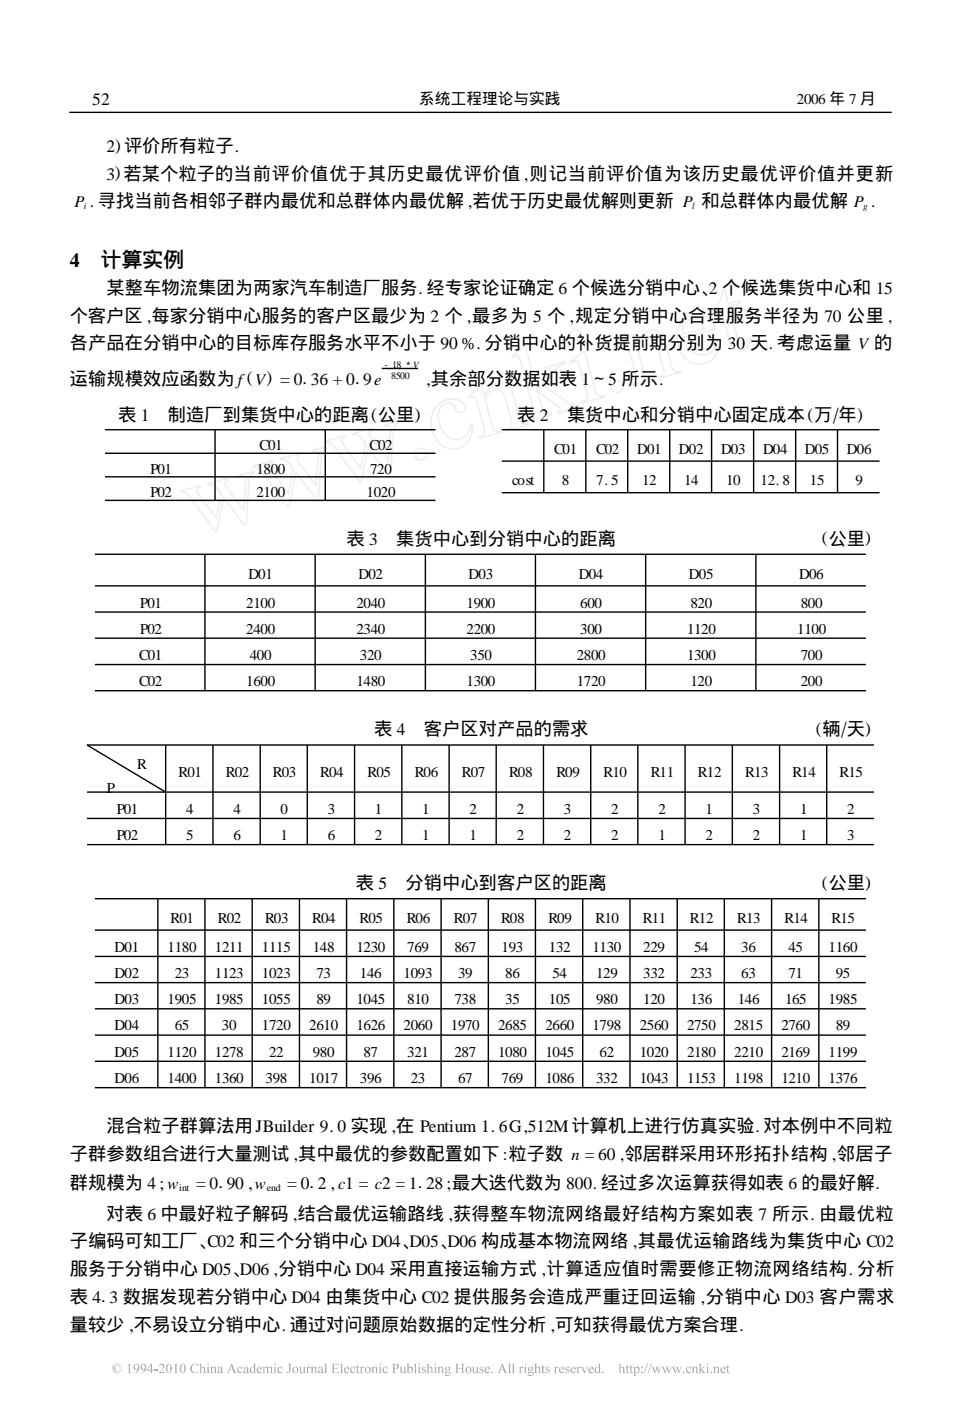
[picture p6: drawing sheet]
<svg xmlns="http://www.w3.org/2000/svg" width="194mm" height="283mm" viewBox="0 0 194 283" stroke-linecap="round" stroke-linejoin="round" font-family="sans-serif">
<g fill="none" stroke="#f0f0f0" stroke-width=".35">
<path d="M146.2 58.3h.3l.8 3.1 2.2-.6 .1 .7-2.1 .5 1.8 6.6a1.03 1.03 0 0 0 1 .9 1.03 1.03 0 0 0 1-.9l.5-.2a2.35 2.35 0 0 1-3.3 2.2l-.5-.6-.3-.7-1.9-6.8-1.5 .4-.1-.3a5.8 5.8 0 0 0 2-4.3zM103.5 72l2.3-1.9 .5-.1 2.4 9.1 2.3-3.5a.59 .59 0 0 0 .2-.8 .59 .59 0 0 0-.8-.2l-.1-.3 4-1.1 .1 .3a3.4 3.4 0 0 0-2.3 1.8l-1.9 2.8 3.4 2.4a4.9 4.9 0 0 0 2.8 1.5l.6-.1 .2 .5-4.4 1.2-.1-.3a.57 .57 0 0 0 .6-.5 .57 .57 0 0 0-.4-.6l-4.2-3.1 .8 3.1a1.53 1.53 0 0 0 1.1 1.6l.8-.2 .1 .3-4.5 1.2-.1-.2a1.18 1.18 0 0 0 1.1-1.8l-2.4-8.8a3.9 3.9 0 0 0-.9-2.4h-.4l-.6 .3zM115.4 73.2l2.4-1.9 .5-.1 2 7.4a1.45 1.45 0 0 0 1.1 1.5l.8-.1v.3l-4.5 1.2v-.3a1.17 1.17 0 0 0 1-1.7l-1.1-4a3.8 3.8 0 0 0-.9-2.4l-.5-.1-.6 .4zM125.3 69.7l2.5-1.9 .4-.1 .5 1.8a3.8 3.8 0 0 1 3.4-2.8 2.91 2.91 0 0 1 2.4 2.5l1.4 4.9a1.19 1.19 0 0 0 1.7 1l.1 .2-4.5 1.2-.1-.2a1.2 1.2 0 0 0 1.1-1.8l-1.2-4.3a2.1 2.1 0 0 0-1.7-2.1l-.7 .2-.8 .5-.9 1.3 1.4 5.5a1.18 1.18 0 0 0 1.8 1l.1 .2-4.5 1.2-.1-.2a1.17 1.17 0 0 0 1.1-1.7l-1.1-4.1a3.9 3.9 0 0 0-1-2.4h-.4l-.7 .3zM138.1 64.9a3.8 3.8 0 0 1 3.8-1.3 3.8 3.8 0 0 1 2.8 2.9l-6.4 1.7a3.9 3.9 0 0 0 5 3.3 2.87 2.87 0 0 0 1.7-2.8l.3 .2a4 4 0 0 1-1.3 3.9 4 4 0 0 1-4.2 .5 5.9 5.9 0 0 1-2-8zM138.9 65a2.18 2.18 0 0 1 3.6 1.4l-4.4 1.2v-1.3l.3-.8zM36.6 99.3l3.9-1.1 .1 .3a.79 .79 0 0 0-.7 .5 .79 .79 0 0 0 .2 .8l3.6 5 1-5-1.2-1.5-.7-.3h-.6l-.1-.2 4-1.1 .1 .2a.92 .92 0 0 0-.4 1.6l3.5 4.7 .5-5.9a.7 .7 0 0 0-.1-.9 .7 .7 0 0 0-.9-.1h-.3l-.1-.2 2.9-.8v.3a1.68 1.68 0 0 0-.9 1.6l-.6 8.7-.5 .1-4.1-5.5-1.3 7-.2 .1-5.2-7a1.77 1.77 0 0 0-1.8-1.1zM51.2 94.2l3.9-1 .1 .3a.77 .77 0 0 0-.7 .5 .77 .77 0 0 0 .2 .8l3.6 5 1-5-1.2-1.6-.7-.3-.6 .1-.1-.3 4-1 .1 .2a.89 .89 0 0 0-.4 1.6l3.5 4.6 .5-5.8a.7 .7 0 0 0 0-.9 .7 .7 0 0 0-.8-.2l-.5 .1v-.2l2.8-.8v.3a1.68 1.68 0 0 0-.9 1.5l-.6 8.8-.5 .1-4-5.5-1.4 7h-.2l-5.2-6.9a1.95 1.95 0 0 0-1.8-1.1zM65.8 89.2l3.9-1 .1 .2a.77 .77 0 0 0-.7 .5 .77 .77 0 0 0 .2 .9l3.7 4.9 .9-4.9-1.2-1.6-.6-.3-.7 .1-.1-.3 4.1-1.1v.3a.9 .9 0 0 0-.4 1.5l3.6 4.7 .4-5.9a.69 .69 0 0 0 0-.8 .69 .69 0 0 0-.8-.2l-.4 .1-.1-.3 2.8-.7v.2a1.8 1.8 0 0 0-.9 1.6l-.6 8.7-.4 .2-4.1-5.5-1.4 6.9-.2 .1-5.2-6.9a1.78 1.78 0 0 0-1.8-1.1zM88.4 82a3.6 3.6 0 0 1 5.6-.1 1.05 1.05 0 0 1-.7 1.5 1.05 1.05 0 0 1-1.3-1 1.58 1.58 0 0 0-1.4-1 1.58 1.58 0 0 0-1.5 1 4.9 4.9 0 0 0 2.5 6.5 3 3 0 0 0 3.6-3.2l.3 .1a4.1 4.1 0 0 1-4.4 5 5.5 5.5 0 0 1-3.8-6.8l.4-1zM94.6 80.3l2.4-1.9 .5-.2 .5 1.9a4.3 4.3 0 0 1 3-2.8 2.71 2.71 0 0 1 2.8 2.5l1.2 4.4a1.45 1.45 0 0 0 1.2 1.6l.7-.1 .1 .2-4.6 1.2v-.2a1.2 1.2 0 0 0 1-1.9l-1.1-4.2a2.18 2.18 0 0 0-1.7-2.1l-.8 .2-.7 .5-1 1.4 1.3 4.9a1.39 1.39 0 0 0 1.4 1.5l.6-.1v.3l-4.5 1.2v-.3a1.15 1.15 0 0 0 1-1.7l-1.1-4.1a3.6 3.6 0 0 0-1-2.3h-.4l-.6 .3z"/>
<circle cx="116.4" cy="67.6" r="1.07"/>
<circle cx="124.8" cy="78.2" r="1.2"/>
<circle cx="85.2" cy="91.9" r="1.2"/>
</g>
<g fill="#a7a7a7">
<path d="M56.3 276.5a.42 .42 0 0 1 .5-.2 .42 .42 0 0 1 .3 .4h-.2a.26 .26 0 0 0-.1-.3 .26 .26 0 0 0-.4 .1 .48 .48 0 0 0 0 .8 .48 .48 0 0 0 .7-.2 .52 .52 0 0 1-.4 .6 .52 .52 0 0 1-.6-.5z" fill-rule="evenodd"/>
<path d="M92 275.8h.8l-.2 .1-.1 .7h1l-.1-.7-.2-.1h.8l-.2 .1-.1 .2v1.3l.3 .2h-.8l.2-.1 .1-.7h-1l.1 .7 .2 .1h-.8l.3-.1v-.2v-1.3z" fill-rule="evenodd"/>
<path d="M72.7 276.5l.5-.2v.3l.2-.2h.2l.1 .2-.4-.1-.1 .2v.7l.2 .2h-.7l.3-.1v-.9z" fill-rule="evenodd"/>
<path d="M102.8 275.8l.4-.1v1.8l.2 .1h-.6l.1-.1v-1.6z" fill-rule="evenodd"/>
<path d="M117.5 276.4h.6l-.1 .2 .3 .7 .3-.8-.1-.1h.4l-.6 1.3z" fill-rule="evenodd"/>
<path d="M101.6 275.7l.8 1.7 .2 .2h-.8l.3-.1-.2-.5h-.7l-.2 .5 .2 .1h-.6l.2-.2zM101.6 276.2l-.4 .7h.6z" fill-rule="evenodd"/>
<path d="M115.6 276.5l.4-.2a.49 .49 0 0 1 .5 .6h-.9a.45 .45 0 0 0 .3 .5 .45 .45 0 0 0 .6-.3 .56 .56 0 0 1-.8 .5 .56 .56 0 0 1-.3-.8zM115.7 276.5l-.1 .3h.6a.3 .3 0 0 0-.2-.3 .3 .3 0 0 0-.3 0z" fill-rule="evenodd"/>
<path d="M42 275.8a.13 .13 0 0 1 .2 0 .13 .13 0 0 1-.2 0zM41.8 276.5l.4-.2v1.2l.2 .1h-.6l.2-.1v-.9z" fill-rule="evenodd"/>
<path d="M22.7 276.7a.97 .97 0 0 1 1.9 0 .97 .97 0 0 1-1.9 0zM22.8 276.7a.88 .88 0 0 0 1.7 0 .88 .88 0 0 0-1.7 0zM23.2 276.3l.3-.2h.6l.1 .4a.54 .54 0 0 0-.8-.2 .54 .54 0 0 0-.1 .8 .54 .54 0 0 0 .7 .1l.2-.2a.62 .62 0 0 1-1 .2 .62 .62 0 0 1 0-.9z" fill-rule="evenodd"/>
<path d="M60.5 276.4h.4v1l.2 .1 .3-.2v-.8l-.2-.1h.5v1l.2 .1-.5 .2v-.3a.39 .39 0 0 1-.5 .3 .39 .39 0 0 1-.2-.5v-.7z" fill-rule="evenodd"/>
<path d="M127.7 275.9v.5h.3l-.3 .1v.9l.1 .1 .3-.1a.29 .29 0 0 1-.4 .3 .29 .29 0 0 1-.2-.4v-.8l-.2-.1z" fill-rule="evenodd"/>
<path d="M68.8 275.8l.4-.1v1.8l.2 .1h-.6l.2-.1v-1.6z" fill-rule="evenodd"/>
<path d="M106.9 276.5l.4-.2 .6 .1-.2 .1a.57 .57 0 0 1-.1 .6 .57 .57 0 0 1-.6 .2l.1 .2a.55 .55 0 0 1 .9 .4 .72 .72 0 0 1-1.3 0l.3-.3-.2-.2 .2-.2-.2-.4zM107.1 276.5v.4l.1 .3a.35 .35 0 0 0 .4-.5 .35 .35 0 0 0-.5-.2zM107 277.6l-.1 .2a.56 .56 0 0 0 1-.1z" fill-rule="evenodd"/>
<path d="M38.7 276.1a1.19 1.19 0 0 1 1.3-.3l.1 .6a.68 .68 0 0 0-.8-.5 .68 .68 0 0 0-.5 .8 .72 .72 0 0 0 .5 .8 .72 .72 0 0 0 .8-.3 .91 .91 0 0 1-1.3 .3 .91 .91 0 0 1-.1-1.4z" fill-rule="evenodd"/>
<path d="M28.7 275.8a.69 .69 0 0 1 .8 .2 .69 .69 0 0 1 0 .9 1 1 0 0 1-1.1 .7h.4l.5-.8a.58 .58 0 0 1-.9-.1 .58 .58 0 0 1 .3-.9zM28.8 275.9a.47 .47 0 0 0-.2 .7 .47 .47 0 0 0 .7 .1 .48 .48 0 0 0 0-.6 .48 .48 0 0 0-.5-.2z" fill-rule="evenodd"/>
<path d="M25.8 275.9l.5-.2v1.6l.2 .3h-.7l.3-.1v-1.5z" fill-rule="evenodd"/>
<path d="M51.2 275.8l.4-.1v1.7l.2 .1-.4 .2v-.2a.58 .58 0 0 1-.9-.1 .58 .58 0 0 1 .2-.9l.3-.1h.4v-.5zM50.9 276.5a.55 .55 0 0 0-.2 .6 .55 .55 0 0 0 .6 .4l.1-.7a.28 .28 0 0 0-.2-.3 .28 .28 0 0 0-.3 0z" fill-rule="evenodd"/>
<path d="M112 276.5l.5-.2v.3l.2-.2h.2v.2l-.3-.1-.1 .2v.7l.2 .2h-.7l.2-.1v-1z" fill-rule="evenodd"/>
<path d="M27.2 275.8a.69 .69 0 0 1 .9 .2 .69 .69 0 0 1 0 .9 1 1 0 0 1-1.1 .7h.4l.5-.8a.58 .58 0 0 1-.9-.1 .58 .58 0 0 1 .2-.9zM27.3 275.9a.47 .47 0 0 0-.1 .7 .47 .47 0 0 0 .7 .1 .48 .48 0 0 0 0-.6 .48 .48 0 0 0-.6-.2z" fill-rule="evenodd"/>
<path d="M90.2 276.5l.4-.2 .6 .1-.3 .1a.57 .57 0 0 1-.1 .6 .57 .57 0 0 1-.6 .2l.1 .2a.55 .55 0 0 1 .9 .4 .72 .72 0 0 1-1.2 0l.2-.3-.1-.2 .2-.2-.3-.4zM90.3 276.5v.4l.2 .3a.35 .35 0 0 0 .3-.5 .35 .35 0 0 0-.5-.2zM90.3 277.6l-.2 .2a.56 .56 0 0 0 1-.1z" fill-rule="evenodd"/>
<path d="M35.2 275.9l.5-.2v1.8l.2 .1h-.7l.3-.1v-1.5z" fill-rule="evenodd"/>
<path d="M95.4 276.4h.5v1l.2 .1 .3-.2v-.8l-.2-.1h.4l.1 1.1h.1l-.4 .2v-.3a.41 .41 0 0 1-.5 .3 .41 .41 0 0 1-.3-.5v-.7z" fill-rule="evenodd"/>
<path d="M109.9 275.9v.5h.3l-.3 .1v.9l.1 .1 .1-.1a.24 .24 0 0 1-.2 .3 .24 .24 0 0 1-.2-.2l-.1-1-.1-.1z" fill-rule="evenodd"/>
<path d="M52.1 276.5l.4-.2a.49 .49 0 0 1 .5 .6h-.9a.45 .45 0 0 0 .3 .5 .45 .45 0 0 0 .6-.3 .56 .56 0 0 1-.8 .5 .56 .56 0 0 1-.3-.8zM52.2 276.5l-.1 .3h.6a.3 .3 0 0 0-.2-.3 .3 .3 0 0 0-.3 0z" fill-rule="evenodd"/>
<path d="M64.5 276.4a.45 .45 0 0 1 .5-.1 .45 .45 0 0 1 .3 .5v.7h.2l-.4 .2v-.2a.38 .38 0 0 1-.5 .2 .38 .38 0 0 1-.3-.4l.3-.3 .5-.2-.1-.2a.26 .26 0 0 0-.3-.1 .26 .26 0 0 0-.2 .3l-.1-.1zM64.6 277.1v.4h.3l.2-.1v-.5z" fill-rule="evenodd"/>
<path d="M59.1 277a.65 .65 0 0 1 1.3 0 .65 .65 0 0 1-1.3 0zM59.6 276.5a.65 .65 0 0 0 .3 1.1 .6 .6 0 0 0 .3-.7 .6 .6 0 0 0-.6-.4z" fill-rule="evenodd"/>
<path d="M61.9 276.5l.4-.2v.3l.2-.2h.3v.2l-.4-.1-.1 .2v.7l.2 .2h-.6l.2-.1v-.9z" fill-rule="evenodd"/>
<path d="M67 275.8h1.4l.1 .4-.2-.3h-.8v.7h.6l.2-.2v.6l-.2-.3h-.6l.1 .8a.69 .69 0 0 0 .9-.3l-.1 .4h-1.4l.3-.1v-1.5z" fill-rule="evenodd"/>
<path d="M147.2 275.9l.1 .5h.3l-.3 .1v.9l.1 .1 .2-.1a.29 .29 0 0 1-.3 .3 .29 .29 0 0 1-.2-.4v-.8l-.2-.1z" fill-rule="evenodd"/>
<path d="M49.4 276.4a.45 .45 0 0 1 .5-.1 .45 .45 0 0 1 .3 .5v.7h.2l-.3 .2-.1-.2a.37 .37 0 0 1-.7 0 .37 .37 0 0 1 .3-.5l.4-.2-.1-.2a.26 .26 0 0 0-.3-.2 .26 .26 0 0 0-.1 .4l-.2-.2zM49.6 277.1a.23 .23 0 0 0-.1 .3 .23 .23 0 0 0 .3 .1l.2-.1v-.5z" fill-rule="evenodd"/>
<path d="M79.3 275.8h.6a.56 .56 0 0 1 .8 .6 .56 .56 0 0 1-.9 .4v.7l.2 .1h-.7l.2-.1v-1.5zM79.8 275.9v.8a.43 .43 0 0 0 .6-.4 .43 .43 0 0 0-.6-.4z" fill-rule="evenodd"/>
<path d="M144.2 276.5l.4-.2v.3a.39 .39 0 0 1 .5-.3 .39 .39 0 0 1 .3 .5v.7l.2 .1h-.6l.2-.1v-.8l-.2-.2-.4 .2v.8l.2 .1h-.6h.2v-1.1z" fill-rule="evenodd"/>
<path d="M48.2 276.5a.42 .42 0 0 1 .5-.2 .42 .42 0 0 1 .2 .4h-.1a.26 .26 0 0 0-.2-.3 .26 .26 0 0 0-.3 .1 .48 .48 0 0 0 0 .8 .48 .48 0 0 0 .7-.2 .52 .52 0 0 1-.5 .6 .52 .52 0 0 1-.5-.5z" fill-rule="evenodd"/>
<path d="M125.1 275.8l.4-.1v.9a.42 .42 0 0 1 .6-.2 .42 .42 0 0 1 .2 .5v.6l.2 .1h-.6l.1-.1v-.8a.27 .27 0 0 0-.2-.2 .27 .27 0 0 0-.3 .2v.8l.2 .1h-.6l.2-.1v-1.6z" fill-rule="evenodd"/>
<path d="M76.8 275.8a.15 .15 0 0 1 .3 0 .15 .15 0 0 1-.3 0zM76.6 276.5l.4-.2v1.1l.2 .2h-.6l.2-.2v-.8z" fill-rule="evenodd"/>
<path d="M131.7 275.7h.1l-.8 2z" fill-rule="evenodd"/>
<path d="M86.3 275.8l.4-.1v.9a.4 .4 0 0 1 .5-.2 .4 .4 0 0 1 .3 .5v.6l.2 .1h-.7l.2-.1v-.8a.27 .27 0 0 0-.2-.2 .27 .27 0 0 0-.3 .2v.8l.2 .1h-.6l.2-.1v-1.6z" fill-rule="evenodd"/>
<path d="M84.7 275.8a.15 .15 0 0 1 .3 0 .15 .15 0 0 1-.3 0zM84.5 276.5l.4-.2v1.1l.2 .2h-.6l.2-.2v-.8z" fill-rule="evenodd"/>
<path d="M83.7 275.8l.4-.1v1.7l.2 .2h-.6l.2-.2v-1.5z" fill-rule="evenodd"/>
<path d="M55.5 275.8a.15 .15 0 0 1 .3 0 .15 .15 0 0 1-.3 0zM55.3 276.5l.4-.2v1.1l.3 .2h-.7l.2-.2v-.8z" fill-rule="evenodd"/>
<path d="M71 276.5a.42 .42 0 0 1 .5-.2 .42 .42 0 0 1 .3 .4h-.2a.26 .26 0 0 0-.1-.3 .26 .26 0 0 0-.3 .1 .48 .48 0 0 0-.1 .8 .48 .48 0 0 0 .8-.2 .52 .52 0 0 1-.5 .6 .52 .52 0 0 1-.6-.5z" fill-rule="evenodd"/>
<path d="M114.5 276.4l.6-.1v.5a.33 .33 0 0 0-.2-.3 .33 .33 0 0 0-.4 .1v.1a.53 .53 0 0 1 .6 .3 .53 .53 0 0 1-.2 .6l-.6 .1v-.5a.36 .36 0 0 0 .3 .4 .36 .36 0 0 0 .4-.2v-.1a.82 .82 0 0 1-.6-.8z" fill-rule="evenodd"/>
<path d="M69.7 276.5l.5-.2a.44 .44 0 0 1 .4 .6h-.9a.45 .45 0 0 0 .3 .5 .45 .45 0 0 0 .6-.3 .55 .55 0 0 1-.7 .5 .55 .55 0 0 1-.3-.8zM69.9 276.5l-.2 .3h.6a.27 .27 0 0 0-.1-.3 .27 .27 0 0 0-.3 0z" fill-rule="evenodd"/>
<path d="M30.6 275.7h.1v1.3h.3v.1h-.3v.5h-.2v-.5h-.8zM30.5 276l-.6 1h.6z" fill-rule="evenodd"/>
<path d="M108.1 275.8l.4-.1v.9a.4 .4 0 0 1 .5-.2 .4 .4 0 0 1 .2 .5l.1 .6 .1 .1h-.6l.2-.1v-.8a.27 .27 0 0 0-.2-.2 .27 .27 0 0 0-.3 .2v.8l.2 .1h-.6l.1-.1v-1.6z" fill-rule="evenodd"/>
<path d="M33.8 276a.54 .54 0 0 1 .6-.2 .54 .54 0 0 1 .3 .6 .9 .9 0 0 1-.7 1.2 1.25 1.25 0 0 1-.2-1.6zM34 275.9l-.1 .4a1.44 1.44 0 0 0 .2 1.3 1.49 1.49 0 0 0 .1-1.8z" fill-rule="evenodd"/>
<path d="M131.8 276.4h.6l-.2 .1 .3 .8 .3-.6-.2-.3h.5l-.1 .2 .3 .7 .3-.8-.2-.1h.4l-.5 1.3-.4-.9-.5 .9z" fill-rule="evenodd"/>
<path d="M73.7 277a.65 .65 0 0 1 1.3 0 .65 .65 0 0 1-1.3 0zM74.1 276.5a.8 .8 0 0 0 .3 1.1 .56 .56 0 0 0 .4-.7 .56 .56 0 0 0-.7-.4z" fill-rule="evenodd"/>
<path d="M31.2 276.9h.7v.2h-.7z" fill-rule="evenodd"/>
<path d="M106.1 275.8a.15 .15 0 0 1 .3 0 .15 .15 0 0 1-.3 0zM105.9 276.5l.5-.2v1.1l.2 .2h-.7l.3-.2v-.8z" fill-rule="evenodd"/>
<path d="M94.1 277a.65 .65 0 0 1 1.3 0 .65 .65 0 0 1-1.3 0zM94.5 276.5a.8 .8 0 0 0 .3 1.1 .56 .56 0 0 0 .3-.7 .56 .56 0 0 0-.6-.4z" fill-rule="evenodd"/>
<path d="M98.2 276.5l.4-.2a.49 .49 0 0 1 .5 .6h-.9a.45 .45 0 0 0 .3 .5 .45 .45 0 0 0 .6-.3 .56 .56 0 0 1-.7 .5 .56 .56 0 0 1-.3-.8zM98.4 276.5l-.2 .3h.6a.3 .3 0 0 0-.1-.3 .3 .3 0 0 0-.3 0z" fill-rule="evenodd"/>
<path d="M46.8 275.7l.8 1.7 .2 .2h-.7l.2-.1-.2-.5h-.7l-.2 .5 .2 .1h-.5zM46.8 276.2l-.4 .7h.7z" fill-rule="evenodd"/>
<path d="M119.2 276.5l.4-.2a.49 .49 0 0 1 .5 .6h-.9a.45 .45 0 0 0 .3 .5 .45 .45 0 0 0 .6-.3 .56 .56 0 0 1-.8 .5 .56 .56 0 0 1-.3-.8zM119.3 276.5l-.1 .3h.6a.3 .3 0 0 0-.2-.3 .3 .3 0 0 0-.3 0z" fill-rule="evenodd"/>
<path d="M88.4 276.5l.5-.2v.3a.39 .39 0 0 1 .5-.3 .39 .39 0 0 1 .2 .5l.1 .7 .2 .1h-.7l.2-.1v-.8l-.2-.2-.3 .2v.8l.2 .1h-.6h.2v-1z" fill-rule="evenodd"/>
<path d="M44.2 276.4a.45 .45 0 0 1 .5-.1 .45 .45 0 0 1 .2 .5v.7h.3l-.4 .2-.1-.2a.37 .37 0 0 1-.7 0 .37 .37 0 0 1 .4-.5l.3-.2v-.2a.26 .26 0 0 0-.3-.2 .26 .26 0 0 0-.2 .4l-.2-.2zM44.3 277.1a.23 .23 0 0 0-.1 .3 .23 .23 0 0 0 .3 .1l.2-.1v-.5z" fill-rule="evenodd"/>
<path d="M126.9 275.9v.5h.3l-.3 .1v.9l.2 .1 .2-.1a.29 .29 0 0 1-.4 .3 .29 .29 0 0 1-.2-.4v-.8l-.2-.1z" fill-rule="evenodd"/>
<path d="M135.9 276.4h.6l-.2 .1 .3 .8 .3-.6-.2-.3h.5l-.1 .2 .3 .7 .3-.8-.2-.1h.4l-.5 1.3-.4-.9-.5 .9z" fill-rule="evenodd"/>
<path d="M72.4 275.9v.5h.3l-.3 .1v.9l.1 .1 .2-.1a.29 .29 0 0 1-.3 .3 .29 .29 0 0 1-.2-.4v-.8l-.2-.1z" fill-rule="evenodd"/>
<path d="M65.6 275.8l.4-.1v1.8l.2 .1h-.6l.2-.1v-1.6z" fill-rule="evenodd"/>
<path d="M129.7 276.5a.17 .17 0 0 1 .3 0 .17 .17 0 0 1-.3 0zM129.7 277.5a.17 .17 0 0 1 .3 0 .17 .17 0 0 1-.3 0z" fill-rule="evenodd"/>
<path d="M97.1 276.4l.7-.1v.5a.33 .33 0 0 0-.3-.3 .33 .33 0 0 0-.3 .1v.1a.53 .53 0 0 1 .5 .3 .53 .53 0 0 1-.1 .6l-.6 .1v-.5a.36 .36 0 0 0 .3 .4 .36 .36 0 0 0 .3-.2v-.1a.82 .82 0 0 1-.6-.8z" fill-rule="evenodd"/>
<path d="M36.6 276a.54 .54 0 0 1 .6-.2 .54 .54 0 0 1 .3 .6 .9 .9 0 0 1-.7 1.2 1.25 1.25 0 0 1-.2-1.6zM36.8 275.9l-.1 .4a1.44 1.44 0 0 0 .3 1.3 1.49 1.49 0 0 0 .1-1.8z" fill-rule="evenodd"/>
<path d="M88 275.8a.14 .14 0 0 1 .2 0 .14 .14 0 0 1-.2 0zM87.8 276.5l.4-.2v1.1l.2 .2h-.6l.2-.2v-.8z" fill-rule="evenodd"/>
<path d="M128.1 276.5l.4-.2v.3a.52 .52 0 0 1 .7-.2 .52 .52 0 0 1 .1 .8 .55 .55 0 0 1-.8 .4v.5l.2 .1h-.6l.2-.1v-1.5zM128.6 276.6l-.1 .6a.33 .33 0 0 0 .2 .4 .33 .33 0 0 0 .4-.3 .46 .46 0 0 0 0-.5 .46 .46 0 0 0-.5-.2z" fill-rule="evenodd"/>
<path d="M42.5 276.5l.4-.2v.3a.41 .41 0 0 1 .5-.3 .41 .41 0 0 1 .3 .5v.7l.2 .1h-.6l.1-.1v-.8l-.1-.2-.4 .2v.8l.2 .1h-.6l.2-.1v-.8v-.2z" fill-rule="evenodd"/>
<path d="M32.3 275.9a.58 .58 0 0 1 .9 .1 .58 .58 0 0 1-.2 .8l-.6 .6h.7l.2-.1-.1 .3h-1.1a1.39 1.39 0 0 0 .8-1.6h-.4l-.4 .3z" fill-rule="evenodd"/>
<path d="M139.9 276.5l.4-.2v.3a.39 .39 0 0 1 .5-.3 .39 .39 0 0 1 .3 .5v.7l.2 .1h-.6l.2-.1v-.8l-.2-.2-.4 .2v.8l.2 .1h-.6h.2v-1z" fill-rule="evenodd"/>
<path d="M75.1 276.5l.4-.2v.3a.39 .39 0 0 1 .5-.3 .39 .39 0 0 1 .3 .5v.7l.2 .1h-.7l.3-.1v-.8l-.3-.2-.3 .2v.8l.2 .1h-.6h.2v-1z" fill-rule="evenodd"/>
<path d="M130.9 275.7h.2l-.9 2z" fill-rule="evenodd"/>
<path d="M113.2 276.5l.5-.2a.44 .44 0 0 1 .4 .6h-.9a.45 .45 0 0 0 .3 .5 .45 .45 0 0 0 .6-.3 .55 .55 0 0 1-.7 .5 .55 .55 0 0 1-.3-.8zM113.4 276.5l-.2 .3h.6a.27 .27 0 0 0-.1-.3 .27 .27 0 0 0-.3 0z" fill-rule="evenodd"/>
<path d="M85.4 276.4l.7-.1v.5a.33 .33 0 0 0-.3-.3 .33 .33 0 0 0-.3 .1v.1a.53 .53 0 0 1 .6 .3 .53 .53 0 0 1-.2 .6l-.6 .1v-.5a.36 .36 0 0 0 .3 .4 .36 .36 0 0 0 .4-.2l-.1-.1a.82 .82 0 0 1-.6-.8z" fill-rule="evenodd"/>
<path d="M143 275.8a.15 .15 0 0 1 .3 0 .15 .15 0 0 1-.3 0zM142.8 276.5l.4-.2v1.1l.2 .2h-.6l.2-.2v-.8z" fill-rule="evenodd"/>
<path d="M80.8 276.4h.4l.1 1 .2 .1 .3-.2v-.8l-.2-.1h.4v1.1h.2l-.4 .2v-.3a.41 .41 0 0 1-.5 .3 .41 .41 0 0 1-.3-.5v-.7z" fill-rule="evenodd"/>
<path d="M53.1 276.5l.4-.2v.3l.2-.2a.35 .35 0 0 1 .6 .2 .39 .39 0 0 1 .4-.3 .39 .39 0 0 1 .3 .5v.7l.2 .1h-.6l.2-.1v-.7a.27 .27 0 0 0-.3-.3 .27 .27 0 0 0-.2 .3v.7l.1 .1h-.6l.2-.1v-.7a.28 .28 0 0 0-.2-.3 .28 .28 0 0 0-.3 .1v.9l.2 .1h-.6l.2-.2v-.8z" fill-rule="evenodd"/>
<path d="M116.6 276.5l.4-.2v.3l.2-.2h.2l.1 .2-.4-.1-.1 .2v.7l.2 .2h-.6l.2-.1v-.9z" fill-rule="evenodd"/>
<path d="M120.9 275.8l.5-.1v1.6l.2 .2-.5 .2v-.2a.55 .55 0 0 1-.7 0 .55 .55 0 0 1-.1-.8l.4-.3h.4v-.5zM120.6 276.5a.55 .55 0 0 0-.1 .6 .55 .55 0 0 0 .5 .4l.1-.7a.28 .28 0 0 0-.1-.3 .28 .28 0 0 0-.4 0z" fill-rule="evenodd"/>
<path d="M77.5 276.5a.42 .42 0 0 1 .6-.2 .42 .42 0 0 1 .2 .4h-.1a.26 .26 0 0 0-.2-.3 .26 .26 0 0 0-.3 .1 .48 .48 0 0 0 0 .8 .48 .48 0 0 0 .7-.2 .52 .52 0 0 1-.5 .6 .52 .52 0 0 1-.5-.5z" fill-rule="evenodd"/>
<path d="M110.5 276.4l.6-.1v.5a.33 .33 0 0 0-.2-.3 .33 .33 0 0 0-.4 .1l.1 .1a.53 .53 0 0 1 .5 .3 .53 .53 0 0 1-.1 .6l-.7 .1v-.5a.36 .36 0 0 0 .3 .4 .36 .36 0 0 0 .4-.2v-.1a.82 .82 0 0 1-.6-.8z" fill-rule="evenodd"/>
<path d="M103.5 275.8l.5-.1v1.8l.1 .1h-.6l.2-.1v-1.6z" fill-rule="evenodd"/>
<path d="M40.3 275.8l.4-.1v.9a.42 .42 0 0 1 .6-.2 .42 .42 0 0 1 .2 .5v.6l.2 .1h-.6l.1-.1v-.8a.27 .27 0 0 0-.2-.2 .27 .27 0 0 0-.3 .2v.8l.2 .1h-.6l.2-.1v-1.6z" fill-rule="evenodd"/>
<path d="M138.9 276.5a.44 .44 0 0 1 .5-.2 .44 .44 0 0 1 .3 .4h-.2v-.2a.45 .45 0 0 0-.5 .6 .45 .45 0 0 0 .7 .2l.1-.2a.52 .52 0 0 1-.6 .6 .52 .52 0 0 1-.5-.7z" fill-rule="evenodd"/>
<path d="M58.2 275.8h.8l-.2 .1-.1 1.1a.42 .42 0 0 1-.1 .6 .42 .42 0 0 1-.6-.2l.2-.1 .2 .3 .1-.1v-1.5z" fill-rule="evenodd"/>
<path d="M104.9 276.5l.4-.2v.3l.3-.2h.2v.2l-.3-.1-.2 .2 .1 .7 .2 .2h-.7l.2-.1v-.9z" fill-rule="evenodd"/>
<path d="M133.8 276.4h.6l-.1 .1 .3 .8 .3-.6-.3-.3h.5l-.1 .2 .4 .7 .2-.8-.1-.1h.4l-.6 1.3-.4-.9-.4 .9z" fill-rule="evenodd"/>
<path d="M82.2 275.8l.5-.1v.9a.59 .59 0 0 1 .9 .1 .59 .59 0 0 1-.4 .9l-.4 .1-.4-.2v-1.6zM82.7 276.7v.8a.38 .38 0 0 0 .5 0 .38 .38 0 0 0 .1-.5l-.2-.4z" fill-rule="evenodd"/>
<path d="M145.9 276.5l.4-.2a.49 .49 0 0 1 .5 .6h-.9a.45 .45 0 0 0 .3 .5 .45 .45 0 0 0 .6-.3 .56 .56 0 0 1-.8 .5 .56 .56 0 0 1-.3-.8zM146 276.5l-.1 .3h.6a.3 .3 0 0 0-.2-.3 .3 .3 0 0 0-.3 0z" fill-rule="evenodd"/>
<path d="M141.3 275.8l.4-.1v1.2l.5-.3-.1-.2h.6l-.7 .4 .7 .8h-.6l.1-.2-.5-.5v.6l.2 .1h-.6l.2-.1v-1.6z" fill-rule="evenodd"/>
<path d="M62.8 276.5l.5-.2v.3a.39 .39 0 0 1 .4-.3 .39 .39 0 0 1 .3 .5v.7l.2 .1h-.6l.2-.1v-.8l-.2-.2-.3 .2v.8l.1 .1h-.6h.2v-1.1z" fill-rule="evenodd"/>
<circle cx="121.9" cy="277.5" r=".16"/>
<circle cx="99.5" cy="277.5" r=".16"/>
<circle cx="138.3" cy="277.5" r=".16"/>
<circle cx="143.8" cy="277.5" r=".17"/>
</g>
<g fill="none" stroke="#000" stroke-width=".28">
<path d="M14 22.7h166.4M77.2 74.5h7.4M21.2 86.9h66.9M21.2 91.7h66.9M21.2 96.4h66.9M43.5 86.9v14.3M65.8 86.9v14.3M101.5 86.9h76.4M101.5 93.2h76.4M101.5 99.6h76.4M110 86.9v12.7M118.5 86.9v12.7"/>
<path d="M127 86.9v12.7M135.5 86.9v12.7M143.9 86.9v12.7M152.4 86.9v12.7M160.9 86.9v12.7M169.4 86.9v12.7M19.2 112.1h156M19.2 118.5h156M21.2 101.2h66.9M41.5 112.1v27.6M63.7 112.1v27.6M86 112.1v27.6"/>
<path d="M108.3 112.1v27.6M130.6 112.1v27.6M152.9 112.1v27.6M19.2 123.8h156M19.2 129h156M19.2 134.4h156M19.2 139.7h156M33.5 150.6v20.2M43.1 150.6v20.2M52.6 150.6v20.2M62.2 150.6v20.2M71.7 150.6v20.2"/>
<path d="M81.3 150.6v20.2M90.8 150.6v20.2M100.4 150.6v20.2M109.9 150.6v20.2M119.5 150.6v20.2M129 150.6v20.2M138.6 150.6v20.2M148.1 150.6v20.2M157.7 150.6v20.2M167.2 150.6v20.2M176.8 150.6h-159.2l15.9 9.6M17.6 160.2h159.2"/>
<path d="M17.6 165.5h159.2M17.6 170.8h159.2M19.2 181.7h156M19.2 188.1h156M19.2 193.4h156M19.2 198.7h156M31.9 181.7v38.2M41.5 181.7v38.2M51 181.7v38.2M60.6 181.7v38.2M70.1 181.7v38.2M79.7 181.7v38.2"/>
<path d="M89.2 181.7v38.2M98.8 181.7v38.2M108.3 181.7v38.2M117.9 181.7v38.2M127.4 181.7v38.2M137 181.7v38.2M146.5 181.7v38.2M156.1 181.7v38.2M165.6 181.7v38.2M19.2 204h156M19.2 209.3h156M19.2 214.6h156"/>
<path d="M19.2 219.9h156"/>
</g>
<text font-size="4.2" x="20.3" y="53.9">计算实例</text>
<text font-size="4" x="14.1" y="53.9">4</text>
<g font-size="3.7">
<text x="21.6" y="59.5">某整车物流集团为两家汽车制造厂服务. 经专家论证确定 6 个候选分销中心、个候选集货中心和 15</text>
<text x="14.1" y="65">个客户区 ,每家分销中心服务的客户区最少为 2 个 ,最多为 5 个 ,规定分销中心合理服务半径为 70 公里 ,</text>
<text x="14.1" y="70.6">各产品在分销中心的目标库存服务水平不小于 90 %. 分销中心的补货提前期分别为 30 天. 考虑运量 V 的</text>
<text x="14.1" y="77.8">运输规模效应函数为 f(V) = 0136 + 019e</text>
<text x="23.9" y="85.2">表 1</text>
<text x="33.9" y="85.2">制造厂到集货中心的距离(公里)</text>
<text x="104.6" y="85.2">表 2</text>
<text x="114.7" y="85.2">集货中心和分销中心固定成本(万Π年)</text>
<text x="70.1" y="110.1">表 3</text>
<text x="80.2" y="110.1">集货中心到分销中心的距离</text>
<text x="75.7" y="148.7">表 4</text>
<text x="85.7" y="148.7">客户区对产品的需求</text>
<text x="72" y="179.8">表 5</text>
<text x="82" y="179.8">分销中心到客户区的距离</text>
<text x="21.6" y="228.9">混合粒子群算法用JBuilder 9. 0 实现 ,在 Pentium 1. 6G,512M计算机上进行仿真实验. 对本例中不同粒</text>
<text x="14.1" y="234.6">子群参数组合进行大量测试 ,其中最优的参数配置如下 :粒子数 n = 60 ,邻居群采用环形拓扑结构 ,邻居子</text>
<text x="14.1" y="240.3">群规模为 4 ; w</text>
<text x="21.6" y="246.6">对表 6 中最好粒子解码 ,结合最优运输路线 ,获得整车物流网络最好结构方案如表 7 所示. 由最优粒</text>
<text x="14.1" y="252.2">子编码可知工厂、02 和三个分销中心 D04、05、06 构成基本物流网络 ,其最优运输路线为集货中心 C02</text>
<text x="14.1" y="257.9">服务于分销中心 D05、06 ,分销中心 D04 采用直接运输方式 ,计算适应值时需要修正物流网络结构. 分析</text>
<text x="14.1" y="263.5">表 413 数据发现若分销中心 D04 由集货中心 C02 提供服务会造成严重迂回运输 ,分销中心 D03 客户需求</text>
<text x="14.1" y="269.2">量较少 ,不易设立分销中心. 通过对问题原始数据的定性分析 ,可知获得最优方案合理.</text>
</g>
<g font-size="3.5">
<text x="18.7" y="21.1">52</text>
<text x="21.5" y="30.8">2)评价所有粒子.</text>
<text x="21.5" y="36.3">3)若某个粒子的当前评价值优于其历史最优评价值 ,则记当前评价值为该历史最优评价值并更新</text>
<text x="143.4" y="59.5">2</text>
<text x="86.3" y="77.8">,其余部分数据如表 1～5 所示.</text>
<text x="166.2" y="109.9">(公里)</text>
<text x="165" y="148.4">(辆Π天)</text>
<text x="166.2" y="179.5">(公里)</text>
<text x="39.7" y="240.3">= 0190 ,w</text>
<text x="58.1" y="240.3">= 012 , c1 = c2 = 1128 ;最大迭代数为 800. 经过多次运算获得如表 6 的最好解.</text>
<text x="41.9" y="252.2">C</text>
<text x="48.5" y="257.9">D</text>
<text x="82.8" y="252.2">D</text>
<text x="90.5" y="252.2">D</text>
</g>
<text font-size="3.3" x="15.1" y="41.9">P . 寻找当前各相邻子群内最优和总群体内最优解 ,若优于历史最优解则更新 P 和总群体内最优解 P .</text>
<text font-size="3.2" x="84.8" y="21">系统工程理论与实践</text>
<g font-size="3">
<text x="161.2" y="21">2006 年 7 月</text>
<text x="30.4" y="95.7">P01</text>
<text x="51.9" y="95.7">1800</text>
<text x="52.5" y="91">C01</text>
<text x="74.8" y="91">C02</text>
<text x="74.9" y="95.7">720</text>
<text x="112.1" y="91.8">C01</text>
<text x="120.6" y="91.8">C02</text>
<text x="128.9" y="91.8">D01</text>
<text x="137.3" y="91.8">D02</text>
<text x="145.8" y="91.8">D03</text>
<text x="154.3" y="91.8">D04</text>
<text x="162.8" y="91.8">D05</text>
<text x="171.3" y="91.8">D06</text>
<text x="30.4" y="100.5">P02</text>
<text x="51.9" y="100.5">2100</text>
<text x="74.2" y="100.5">1020</text>
<text x="103.6" y="98.1">cost</text>
<text x="113.6" y="98.1">8</text>
<text x="120.6" y="98.1">7. 5</text>
<text x="129.9" y="98.1">12</text>
<text x="138.4" y="98.1">14</text>
<text x="146.9" y="98.1">10</text>
<text x="153.8" y="98.1">12. 8</text>
<text x="163.8" y="98.1">15</text>
<text x="173" y="98.1">9</text>
<text x="50.2" y="117">D01</text>
<text x="72.5" y="117">D02</text>
<text x="94.8" y="117">D03</text>
<text x="117.1" y="117">D04</text>
<text x="139.3" y="117">D05</text>
<text x="161.6" y="117">D06</text>
<text x="28.4" y="122.8">P01</text>
<text x="49.8" y="122.8">2100</text>
<text x="72.1" y="122.8">2040</text>
<text x="94.4" y="122.8">1900</text>
<text x="117.4" y="122.8">600</text>
<text x="139.7" y="122.8">820</text>
<text x="162" y="122.8">800</text>
<text x="28.4" y="128.1">P02</text>
<text x="49.8" y="128.1">2400</text>
<text x="72.1" y="128.1">2340</text>
<text x="94.4" y="128.1">2200</text>
<text x="117.4" y="128.1">300</text>
<text x="139" y="128.1">1120</text>
<text x="161.3" y="128.1">1100</text>
<text x="28.2" y="133.4">C01</text>
<text x="50.5" y="133.4">400</text>
<text x="72.8" y="133.4">320</text>
<text x="95.1" y="133.4">350</text>
<text x="116.7" y="133.4">2800</text>
<text x="139" y="133.4">1300</text>
<text x="162" y="133.4">700</text>
<text x="28.2" y="138.7">C02</text>
<text x="49.8" y="138.7">1600</text>
<text x="72.1" y="138.7">1480</text>
<text x="94.4" y="138.7">1300</text>
<text x="116.7" y="138.7">1720</text>
<text x="139.7" y="138.7">120</text>
<text x="162" y="138.7">200</text>
<text x="27.8" y="155.5">R</text>
<text x="21.6" y="160.3">P</text>
<text x="36.1" y="157.1">R01</text>
<text x="45.7" y="157.1">R02</text>
<text x="55.2" y="157.1">R03</text>
<text x="64.8" y="157.1">R04</text>
<text x="74.3" y="157.1">R05</text>
<text x="83.9" y="157.1">R06</text>
<text x="93.4" y="157.1">R07</text>
<text x="103" y="157.1">R08</text>
<text x="112.5" y="157.1">R09</text>
<text x="122.1" y="157.1">R10</text>
<text x="131.6" y="157.1">R11</text>
<text x="141.2" y="157.1">R12</text>
<text x="150.7" y="157.1">R13</text>
<text x="160.3" y="157.1">R14</text>
<text x="169.8" y="157.1">R15</text>
<text x="23.6" y="164.5">P01</text>
<text x="37.7" y="164.5">4</text>
<text x="47.2" y="164.5">4</text>
<text x="56.8" y="164.5">0</text>
<text x="66.3" y="164.5">3</text>
<text x="75.8" y="164.5">1</text>
<text x="85.4" y="164.5">1</text>
<text x="95" y="164.5">2</text>
<text x="104.5" y="164.5">2</text>
<text x="114.1" y="164.5">3</text>
<text x="123.6" y="164.5">2</text>
<text x="133.2" y="164.5">2</text>
<text x="142.7" y="164.5">1</text>
<text x="152.3" y="164.5">3</text>
<text x="161.8" y="164.5">1</text>
<text x="171.4" y="164.5">2</text>
<text x="23.6" y="169.9">P02</text>
<text x="37.7" y="169.9">5</text>
<text x="47.2" y="169.9">6</text>
<text x="56.8" y="169.9">1</text>
<text x="66.3" y="169.9">6</text>
<text x="75.8" y="169.9">2</text>
<text x="85.4" y="169.9">1</text>
<text x="95" y="169.9">1</text>
<text x="104.5" y="169.9">2</text>
<text x="114.1" y="169.9">2</text>
<text x="123.6" y="169.9">2</text>
<text x="133.2" y="169.9">1</text>
<text x="142.7" y="169.9">2</text>
<text x="152.3" y="169.9">2</text>
<text x="161.8" y="169.9">1</text>
<text x="171.4" y="169.9">3</text>
<text x="34.5" y="186.6">R01</text>
<text x="44.1" y="186.6">R02</text>
<text x="53.6" y="186.6">R03</text>
<text x="63.1" y="186.6">R04</text>
<text x="72.7" y="186.6">R05</text>
<text x="82.3" y="186.6">R06</text>
<text x="91.8" y="186.6">R07</text>
<text x="101.4" y="186.6">R08</text>
<text x="110.9" y="186.6">R09</text>
<text x="120.5" y="186.6">R10</text>
<text x="130" y="186.6">R11</text>
<text x="139.6" y="186.6">R12</text>
<text x="149.1" y="186.6">R13</text>
<text x="158.7" y="186.6">R14</text>
<text x="168.2" y="186.6">R15</text>
<text x="23.2" y="192.4">D01</text>
<text x="23.2" y="197.8">D02</text>
<text x="33.9" y="192.4">1180</text>
<text x="35.3" y="197.8">23</text>
<text x="43.5" y="192.4">1211</text>
<text x="43.5" y="197.8">1123</text>
<text x="53" y="192.4">1115</text>
<text x="53" y="197.8">1023</text>
<text x="63.3" y="192.4">148</text>
<text x="64" y="197.8">73</text>
<text x="72.1" y="192.4">1230</text>
<text x="72.8" y="197.8">146</text>
<text x="81.6" y="197.8">1093</text>
<text x="82.4" y="192.4">769</text>
<text x="91.9" y="192.4">867</text>
<text x="92.6" y="197.8">39</text>
<text x="101.5" y="192.4">193</text>
<text x="102.2" y="197.8">86</text>
<text x="111" y="192.4">132</text>
<text x="111.7" y="197.8">54</text>
<text x="119.8" y="192.4">1130</text>
<text x="120.6" y="197.8">129</text>
<text x="130.1" y="192.4">229</text>
<text x="130.1" y="197.8">332</text>
<text x="139.7" y="197.8">233</text>
<text x="140.4" y="192.4">54</text>
<text x="149.9" y="192.4">36</text>
<text x="149.9" y="197.8">63</text>
<text x="159.5" y="192.4">45</text>
<text x="159.5" y="197.8">71</text>
<text x="167.6" y="192.4">1160</text>
<text x="169.1" y="197.8">95</text>
<text x="23.2" y="203.1">D03</text>
<text x="33.9" y="203.1">1905</text>
<text x="43.5" y="203.1">1985</text>
<text x="53" y="203.1">1055</text>
<text x="64" y="203.1">89</text>
<text x="72.1" y="203.1">1045</text>
<text x="82.4" y="203.1">810</text>
<text x="91.9" y="203.1">738</text>
<text x="102.2" y="203.1">35</text>
<text x="111" y="203.1">105</text>
<text x="120.6" y="203.1">980</text>
<text x="130.1" y="203.1">120</text>
<text x="139.7" y="203.1">136</text>
<text x="149.2" y="203.1">146</text>
<text x="158.8" y="203.1">165</text>
<text x="167.6" y="203.1">1985</text>
<text x="23.2" y="208.4">D04</text>
<text x="35.3" y="208.4">65</text>
<text x="44.9" y="208.4">30</text>
<text x="53" y="208.4">1720</text>
<text x="62.5" y="208.4">2610</text>
<text x="72.1" y="208.4">1626</text>
<text x="81.6" y="208.4">2060</text>
<text x="91.2" y="208.4">1970</text>
<text x="100.8" y="208.4">2685</text>
<text x="110.3" y="208.4">2660</text>
<text x="119.8" y="208.4">1798</text>
<text x="129.4" y="208.4">2560</text>
<text x="139" y="208.4">2750</text>
<text x="148.5" y="208.4">2815</text>
<text x="158" y="208.4">2760</text>
<text x="169.1" y="208.4">89</text>
<text x="23.2" y="213.7">D05</text>
<text x="33.9" y="213.7">1120</text>
<text x="43.5" y="213.7">1278</text>
<text x="54.4" y="213.7">22</text>
<text x="63.3" y="213.7">980</text>
<text x="73.5" y="213.7">87</text>
<text x="82.4" y="213.7">321</text>
<text x="91.9" y="213.7">287</text>
<text x="100.8" y="213.7">1080</text>
<text x="110.3" y="213.7">1045</text>
<text x="121.3" y="213.7">62</text>
<text x="129.4" y="213.7">1020</text>
<text x="139" y="213.7">2180</text>
<text x="148.5" y="213.7">2210</text>
<text x="158" y="213.7">2169</text>
<text x="167.6" y="213.7">1199</text>
<text x="23.2" y="219">D06</text>
<text x="33.9" y="219">1400</text>
<text x="43.5" y="219">1360</text>
<text x="53.7" y="219">398</text>
<text x="62.5" y="219">1017</text>
<text x="72.8" y="219">396</text>
<text x="83.1" y="219">23</text>
<text x="92.6" y="219">67</text>
<text x="101.5" y="219">769</text>
<text x="110.3" y="219">1086</text>
<text x="120.6" y="219">332</text>
<text x="129.4" y="219">1043</text>
<text x="139" y="219">1153</text>
<text x="148.5" y="219">1198</text>
<text x="158" y="219">1210</text>
<text x="167.6" y="219">1376</text>
</g>
<text font-size="2.1" x="81.7" y="74.5">3 V</text>
<g font-size="2">
<text x="77.8" y="74.5">- 18</text>
<text x="79.1" y="76.6">8500</text>
<text x="36.2" y="240.7">int</text>
<text x="53.9" y="240.7">end</text>
</g>
<g font-size="1.9">
<text x="16.9" y="42.2">i</text>
<text x="140" y="42.2">l</text>
<text x="174.6" y="42.2">g</text>
</g>
</svg>
